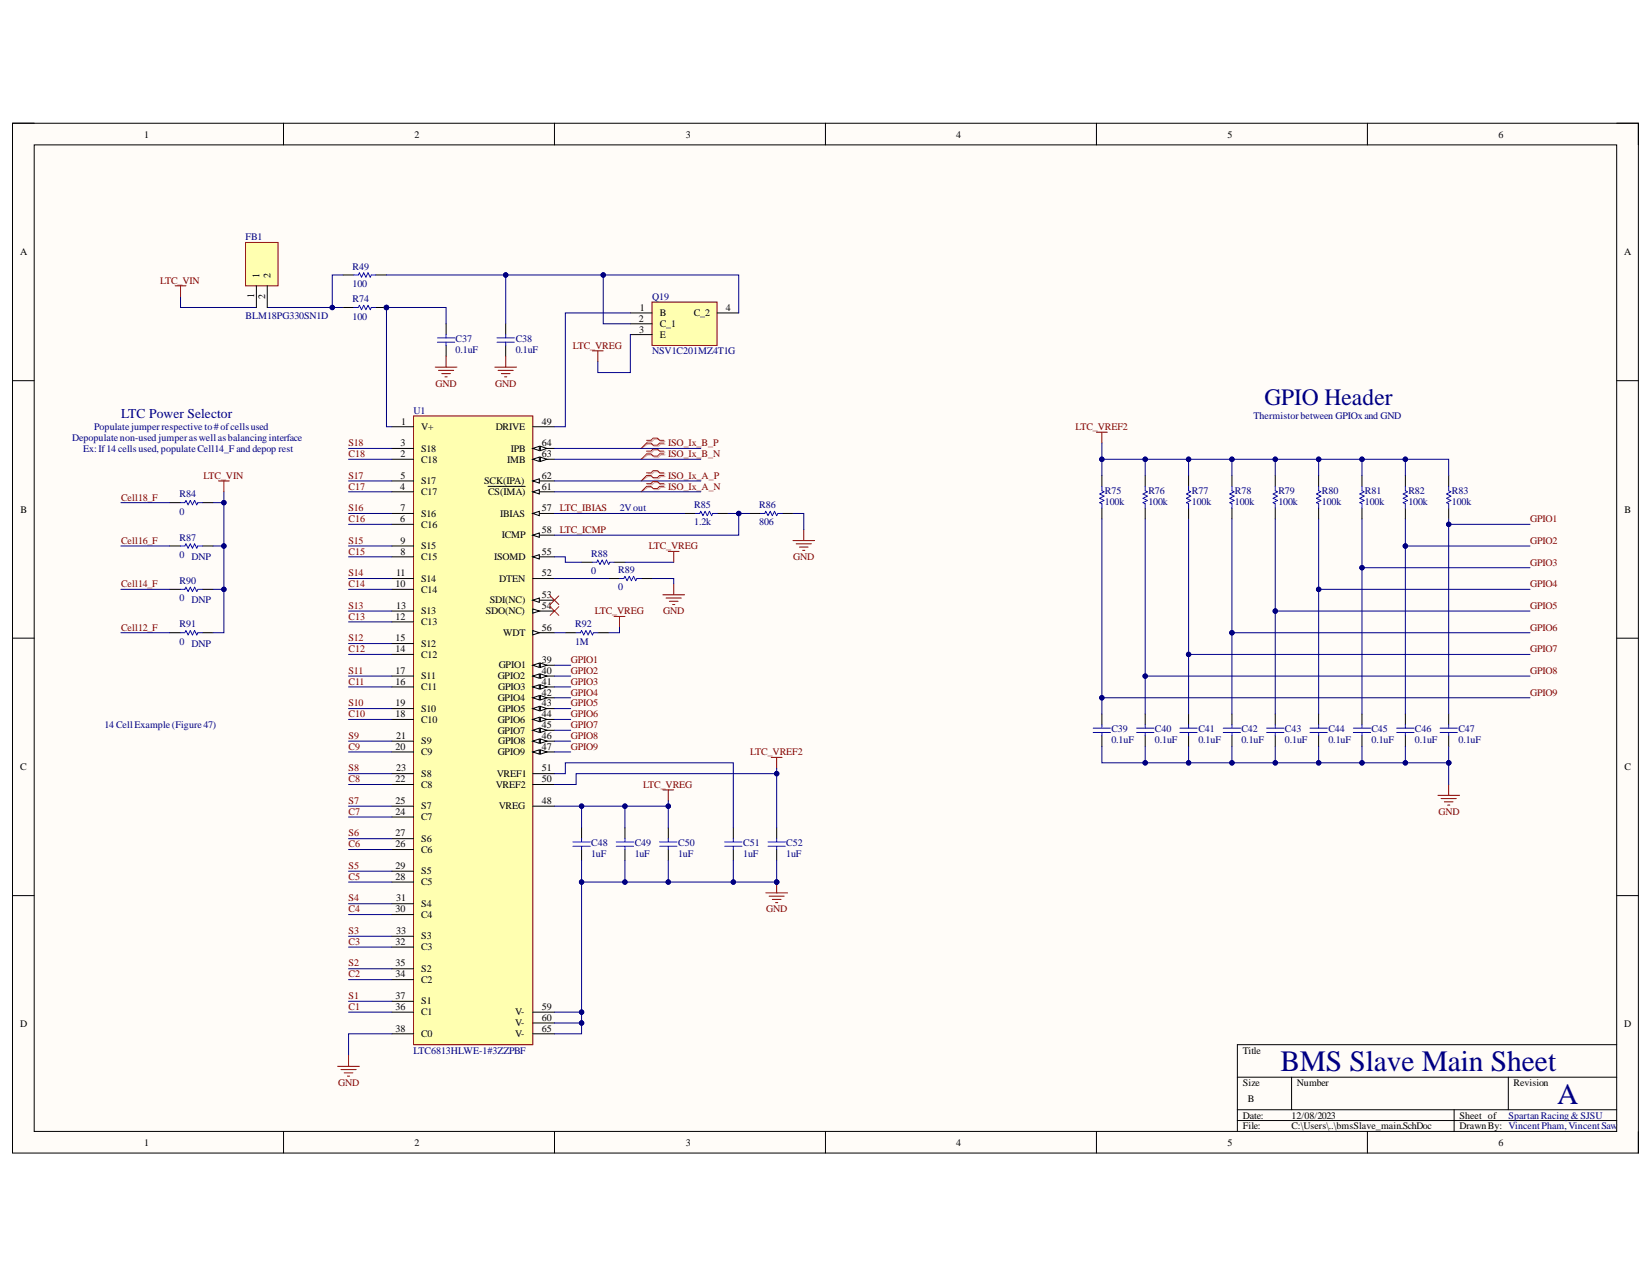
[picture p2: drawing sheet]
<svg xmlns="http://www.w3.org/2000/svg" width="279mm" height="216mm" viewBox="0 0 279 216" stroke-linecap="round" stroke-linejoin="round" font-family="sans-serif">
<path d="M2.1 20.8h275v174.1h-275z" fill-rule="evenodd" fill="#fffcf8"/>
<path d="M2.1 20.8h275v174.1h-275z" fill="none" stroke="#000" stroke-width=".17"/>
<path d="M5.8 24.5h267.6v166.8h-267.6z" fill-rule="evenodd" fill="#fffcf8"/>
<g fill="none" stroke="#000" stroke-width=".17">
<path d="M2.1 20.8h3.7M5.8 24.5h267.6v166.8h-267.6zM47.9 20.8v3.7M93.8 20.8v3.7M139.6 20.8v3.7M185.4 20.8v3.7M231.3 20.8v3.7M273.4 20.8h3.7v3.7M2.1 64.4h3.7M273.4 64.4h3.7M2.1 107.9h3.7M273.4 107.9h3.7"/>
<path d="M2.1 151.4h3.7M273.4 151.4h3.7M273.4 176.6h-64.1v14.7M48 191.3v3.6M93.8 191.3v3.6M139.6 191.3v3.6M185.4 191.3v3.6M209.3 182.1h64.1M209.3 187.6h64.1M209.3 189.4h64.1M218.4 182.1v5.5M231.3 191.3v3.6"/>
<path d="M245.9 187.6v3.7M255.1 182.1v5.5M277.1 191.3v3.6"/>
</g>
<path d="M69.9 70.3h20.2v106.3h-20.2z" fill-rule="evenodd" fill="#ffffb0"/>
<path d="M69.9 70.3h20.2v106.3h-20.2z" fill="none" stroke="#800000" stroke-width=".17"/>
<path d="M90.1 112.5h3.7" fill="none" stroke="#000" stroke-width=".17"/>
<path d="M90.1 112.5l1.1-.4v.7z" fill="#f8fcff"/>
<path d="M90.1 112.5l1.1-.4v.7z" fill="none" stroke="#000" stroke-width=".17"/>
<path d="M91.4 112.1l1.1 .4-1.1 .3z" fill="#f8fcff"/>
<path d="M90.1 114.3h3.7M91.4 112.1l1.1 .4-1.1 .3z" fill="none" stroke="#000" stroke-width=".17"/>
<path d="M90.1 114.3l1.1-.4v.8z" fill="#f8fcff"/>
<path d="M90.1 114.3l1.1-.4v.8z" fill="none" stroke="#000" stroke-width=".17"/>
<path d="M91.4 113.9l1.1 .4-1.1 .4z" fill="#f8fcff"/>
<path d="M90.1 116.1h3.7M91.4 113.9l1.1 .4-1.1 .4z" fill="none" stroke="#000" stroke-width=".17"/>
<path d="M90.1 116.1l1.1-.3v.7z" fill="#f8fcff"/>
<path d="M90.1 116.1l1.1-.3v.7z" fill="none" stroke="#000" stroke-width=".17"/>
<path d="M91.4 115.8l1.1 .3-1.1 .4z" fill="#f8fcff"/>
<path d="M90.1 118h3.7M91.4 115.8l1.1 .3-1.1 .4z" fill="none" stroke="#000" stroke-width=".17"/>
<path d="M90.1 118l1.1-.4v.7z" fill="#f8fcff"/>
<path d="M90.1 118l1.1-.4v.7z" fill="none" stroke="#000" stroke-width=".17"/>
<path d="M91.4 117.6l1.1 .4-1.1 .3z" fill="#f8fcff"/>
<path d="M90.1 119.8h3.7M91.4 117.6l1.1 .4-1.1 .3z" fill="none" stroke="#000" stroke-width=".17"/>
<path d="M90.1 119.8l1.1-.4v.8z" fill="#f8fcff"/>
<path d="M90.1 119.8l1.1-.4v.8z" fill="none" stroke="#000" stroke-width=".17"/>
<path d="M91.4 119.4l1.1 .4-1.1 .4z" fill="#f8fcff"/>
<path d="M91.4 119.4l1.1 .4-1.1 .4zM90.1 121.6h3.7" fill="none" stroke="#000" stroke-width=".17"/>
<path d="M90.1 121.6l1.1-.3v.7z" fill="#f8fcff"/>
<path d="M90.1 121.6l1.1-.3v.7z" fill="none" stroke="#000" stroke-width=".17"/>
<path d="M91.4 121.3l1.1 .3-1.1 .4z" fill="#f8fcff"/>
<path d="M90.1 123.5h3.7M91.4 121.3l1.1 .3-1.1 .4z" fill="none" stroke="#000" stroke-width=".17"/>
<path d="M90.1 123.5l1.1-.4v.7z" fill="#f8fcff"/>
<path d="M90.1 123.5l1.1-.4v.7z" fill="none" stroke="#000" stroke-width=".17"/>
<path d="M91.4 123.1l1.1 .4-1.1 .3z" fill="#f8fcff"/>
<path d="M90.1 125.3h3.7M91.4 123.1l1.1 .4-1.1 .3z" fill="none" stroke="#000" stroke-width=".17"/>
<path d="M90.1 125.3l1.1-.4v.8z" fill="#f8fcff"/>
<path d="M90.1 125.3l1.1-.4v.8z" fill="none" stroke="#000" stroke-width=".17"/>
<path d="M91.4 124.9l1.1 .4-1.1 .4z" fill="#f8fcff"/>
<path d="M90.1 127.1h3.7M91.4 124.9l1.1 .4-1.1 .4z" fill="none" stroke="#000" stroke-width=".17"/>
<path d="M90.1 127.1l1.1-.3v.7z" fill="#f8fcff"/>
<path d="M90.1 127.1l1.1-.3v.7z" fill="none" stroke="#000" stroke-width=".17"/>
<path d="M91.4 126.8l1.1 .3-1.1 .4z" fill="#f8fcff"/>
<g fill="none" stroke="#000" stroke-width=".17">
<path d="M66.3 77.7h3.6M66.3 99.6h3.6M66.3 94.1h3.6M66.3 88.6h3.6M66.3 83.1h3.6M90.1 83.1h3.7M66.3 116.1h3.6M66.3 110.6h3.6M66.3 105.1h3.6M66.3 132.6h3.6M66.3 138.1h3.6M66.3 127.1h3.6"/>
<path d="M66.3 121.6h3.6M90.1 130.8h3.7M90.1 132.6h3.7M91.4 126.8l1.1 .3-1.1 .4zM66.3 154.6h3.6M66.3 149.1h3.6M66.3 143.6h3.6M66.3 174.8h3.6M66.3 171.1h3.6M66.3 165.6h3.6M66.3 160.1h3.6"/>
</g>
<path d="M90.1 83.1l1.1-.3v.7z" fill="#f8fcff"/>
<path d="M90.1 72.1h3.7M82.5 82.2h6.3M90.1 83.1l1.1-.3v.7zM90.1 97.8h3.7M90.1 86.8h3.7" fill="none" stroke="#000" stroke-width=".17"/>
<path d="M90.1 86.8l1.1-.4v.8z" fill="#f8fcff"/>
<path d="M90.1 86.8l1.1-.4v.8zM90.1 90.5h3.7" fill="none" stroke="#000" stroke-width=".17"/>
<path d="M90.1 90.5l1.1-.4v.7z" fill="#f8fcff"/>
<path d="M90.1 77.7h3.7M90.1 90.5l1.1-.4v.7z" fill="none" stroke="#000" stroke-width=".17"/>
<path d="M90.1 77.7l1.1-.4v.7z" fill="#f8fcff"/>
<path d="M90.1 77.7l1.1-.4v.7z" fill="none" stroke="#000" stroke-width=".17"/>
<path d="M91.4 77.3l1.1 .4-1.1 .3z" fill="#f8fcff"/>
<path d="M90.1 75.8h3.7M91.4 77.3l1.1 .4-1.1 .3z" fill="none" stroke="#000" stroke-width=".17"/>
<path d="M90.1 75.8l1.1-.3v.7z" fill="#f8fcff"/>
<path d="M90.1 75.8l1.1-.3v.7z" fill="none" stroke="#000" stroke-width=".17"/>
<path d="M91.4 75.5l1.1 .3-1.1 .4z" fill="#f8fcff"/>
<path d="M91.4 75.5l1.1 .3-1.1 .4zM90.1 94.1h3.7" fill="none" stroke="#000" stroke-width=".17"/>
<path d="M90.1 94.1l1.1-.3v.7z" fill="#f8fcff"/>
<g fill="none" stroke="#000" stroke-width=".17">
<path d="M66.3 75.8h3.6M66.3 97.8h3.6M66.3 92.3h3.6M66.3 86.8h3.6M66.3 81.3h3.6M90.1 94.1l1.1-.3v.7zM90.1 81.3h3.7M66.3 119.8h3.6M66.3 114.3h3.6M66.3 108.8h3.6M66.3 103.3h3.6M66.3 136.3h3.6"/>
<path d="M66.3 130.8h3.6M66.3 125.3h3.6M66.3 158.3h3.6M66.3 152.8h3.6M66.3 147.3h3.6M66.3 141.8h3.6M66.3 169.3h3.6M66.3 163.8h3.6"/>
</g>
<path d="M90.1 81.3l1.1-.4v.8z" fill="#f8fcff"/>
<path d="M90.1 81.3l1.1-.4v.8zM90.1 101.5h3.7" fill="none" stroke="#000" stroke-width=".17"/>
<path d="M90.1 101.5l1.1-.4v.7z" fill="#f8fcff"/>
<path d="M90.1 101.5l1.1-.4v.7zM90.1 103.3h3.7" fill="none" stroke="#000" stroke-width=".17"/>
<path d="M90.1 102.9l1.1 .4-1.1 .4z" fill="#f8fcff"/>
<path d="M66.3 72.1h3.6M90.1 102.9l1.1 .4-1.1 .4zM90.1 107h3.7M90.1 136.3h3.7M90.1 171.1h3.7M90.1 173h3.7M90.1 174.8h3.7" fill="none" stroke="#000" stroke-width=".17"/>
<path d="M90.1 106.6l1.1 .4-1.1 .3z" fill="#f8fcff"/>
<path d="M90.1 106.6l1.1 .4-1.1 .3z" fill="none" stroke="#000" stroke-width=".17"/>
<path d="M129.5 151h3.7M130.1 151.5h2.5M130.6 152.1h1.5M131.2 152.6h.3M131.4 149.1v1.9" fill="none" stroke="#800000" stroke-width=".17"/>
<circle cx="131.4" cy="149.1" r=".36" fill="#000080"/>
<circle cx="131.4" cy="149.1" r=".36" fill="none" stroke="#000080" stroke-width=".17"/>
<path d="M185.4 73.1h1.9M186.4 73.1v1.8M130.4 128.1h1.9M131.4 128.1v1.8M243.2 134.5h3.7M243.7 135h2.6M244.3 135.6h1.5M244.8 136.1h.4M245 132.6v1.9" fill="none" stroke="#800000" stroke-width=".17"/>
<g fill="none" stroke="#000" stroke-width=".17">
<path d="M186.4 80.4v1.8M186.4 85.9v1.8M193.7 80.4v1.8M193.7 85.9v1.8M201 80.4v1.8M201 85.9v1.8M208.4 80.4v1.8M208.4 85.9v1.8M215.7 80.4v1.8M215.7 85.9v1.8M223 80.4v1.8M223 85.9v1.8"/>
<path d="M230.3 80.4v1.8M230.3 85.9v1.8M237.7 80.4v1.8M237.7 85.9v1.8M245 80.4v1.8M245 85.9v1.8M186.4 120.7v1.8M186.4 124.4v1.8M193.7 120.7v1.8M193.7 124.4v1.8M201 120.7v1.8M201 124.4v1.8"/>
<path d="M208.4 120.7v1.8M208.4 124.4v1.8M215.7 120.7v1.8M215.7 124.4v1.8M223 120.7v1.8M223 124.4v1.8M230.3 120.7v1.8M230.3 124.4v1.8M237.7 120.7v1.8M237.7 124.4v1.8M245 120.7v1.8M245 124.4v1.8"/>
</g>
<g fill="none" stroke="#00f" stroke-width=".17">
<path d="M186.4 82.2v.8l.3 .1-.7 .4 .7 .4-.7 .3 .7 .4-.7 .4 .4 .2v.7M193.7 82.2v.8l.4 .1-.8 .4 .8 .4-.8 .3 .8 .4-.8 .4 .4 .2v.7M201 82.2v.8l.4 .1-.7 .4 .7 .4-.7 .3 .7 .4-.7 .4 .3 .2v.7M208.4 82.2v.8l.3 .1-.7 .4 .7 .4-.7 .3 .7 .4-.7 .4 .4 .2v.7M215.7 82.2v.8l.4 .1-.8 .4 .8 .4-.8 .3 .8 .4-.8 .4 .4 .2v.7M223 82.2v.8l.4 .1-.8 .4 .8 .4-.8 .3 .8 .4-.8 .4 .4 .2v.7M230.3 82.2v.8l.4 .1-.7 .4 .7 .4-.7 .3 .7 .4-.7 .4 .3 .2v.7M237.7 82.2v.8l.4 .1-.8 .4 .8 .4-.8 .3 .8 .4-.8 .4 .4 .2v.7M245 82.2v.8l.4 .1-.7 .4 .7 .4-.7 .3 .7 .4-.7 .4 .3 .2v.7M184.9 123.8h2.9M184.9 123.1h2.9M186.4 122.5v.6"/>
<path d="M186.4 123.8v.6M192.2 123.8h3M192.2 123.1h3M193.7 122.5v.6M193.7 123.8v.6M199.6 123.8h2.9M199.6 123.1h2.9M201 122.5v.6M201 123.8v.6M206.9 123.8h2.9M206.9 123.1h2.9M208.4 122.5v.6"/>
<path d="M208.4 123.8v.6M214.2 123.8h3M214.2 123.1h3M215.7 122.5v.6M215.7 123.8v.6M221.5 123.8h3M221.5 123.1h3M223 122.5v.6M223 123.8v.6M228.9 123.8h2.9M228.9 123.1h2.9M230.3 122.5v.6"/>
<path d="M230.3 123.8v.6M236.2 123.8h3M236.2 123.1h3M237.7 122.5v.6M237.7 123.8v.6M243.6 123.8h2.9M243.6 123.1h2.9M245 122.5v.6M245 123.8v.6"/>
</g>
<path d="M109.5 74.6h.8l.3-.3h.8l.3 .3h.8M109.5 76.5h.8l.3-.4h.8l.3 .4h.8M112.5 75.1h-.8l-.3 .4h-.8l-.3-.4h-.8l-1.1 .7M112.5 76.9h-.8l-.3 .4h-.8l-.3-.4h-.8l-1.1 .8M109.5 80.1h.8l.3-.3h.8l.3 .3h.8M109.5 82h.8l.3-.4h.8l.3 .4h.8M112.5 80.6h-.8l-.3 .3h-.8l-.3-.3h-.8l-1.1 .7M112.5 82.4h-.8l-.3 .4h-.8l-.3-.4h-.8l-1.1 .7" fill="none" stroke="#d0a19e" stroke-width=".17"/>
<path d="M109.4 74.4h.7l.4-.3h.7l.4 .3h.7M109.4 76.3h.7l.4-.4h.7l.4 .4h.7M109.4 79.9h.7l.4-.3h.7l.4 .3h.7M112.3 74.9h-.7l-.4 .4h-.7l-.4-.4h-.7l-1 .9M112.3 76.7h-.7l-.4 .4h-.7l-.4-.4h-.7l-1 1M109.4 81.8h.7l.4-.4h.7l.4 .4h.7M112.3 80.4h-.7l-.4 .4h-.7l-.4-.4h-.7l-1 .9M112.3 82.2h-.7l-.4 .4h-.7l-.4-.4h-.7l-1 .9" fill="none" stroke="#f00" stroke-width=".17"/>
<path d="M110.3 51.1h11v7.3h-11z" fill-rule="evenodd" fill="#ffffb0"/>
<g fill="none" stroke="#800000" stroke-width=".17">
<path d="M100.2 59.3h1.8M101.1 59.3v1.9M110.3 51.1h11v7.3h-11zM73.6 62.1h3.7M74.2 62.6h2.5M74.7 63.2h1.5M75.3 63.7h.3M75.4 60.2v1.9M113 93.2h1.9M113.9 93.2v1.9M113.9 98.7v1.9M134.1 91.4h3.7"/>
<path d="M134.7 91.9h2.5M135.2 92.5h1.5M135.8 93h.3M135.9 89.6v1.8M103.9 104.2h1.8M104.8 104.2v1.9M112.1 100.6h3.7M112.7 101.1h2.5M113.2 101.7h1.5M113.8 102.2h.3M112.1 133.5h1.8M113 133.5v1.9"/>
</g>
<g fill="none" stroke="#000" stroke-width=".17">
<path d="M75.4 54.7v1.9M75.4 58.4v1.8M106.6 52.9h3.7M106.6 54.7h3.7M106.6 56.6h3.7M121.3 52.9h3.6M98.4 95.1h1.8M102.9 97.8h1.9M103.9 95.1h1.8M108.4 97.8h1.9M115.8 86.8h1.8M121.3 86.8h1.8"/>
<path d="M126.8 86.8h1.8M132.3 86.8h1.8M95.6 107h1.8M101.1 107h1.8M98.4 140v1.8M105.7 140v1.8M113 140v1.8M124 140v1.8M131.4 140v1.8M98.4 143.6v1.9M105.7 143.6v1.9M113 143.6v1.9"/>
<path d="M124 143.6v1.9M131.4 143.6v1.9"/>
</g>
<g fill="none" stroke="#00f" stroke-width=".17">
<path d="M74 57.9h2.9M74 57.1h2.9M75.4 56.6v.5M75.4 57.9v.5M100.2 95.1h.7l.2-.4 .4 .7 .3-.7 .4 .7 .4-.7 .3 .7 .2-.3h.8M104.8 97.8h.7l.2-.4 .4 .8 .3-.8 .4 .8 .4-.8 .3 .8 .2-.4h.7M117.6 86.8h.7l.2-.4 .4 .8 .4-.8 .3 .8 .4-.8 .4 .8 .1-.4h.8M128.6 86.8h.7l.2-.4 .4 .8 .4-.8 .3 .8 .4-.8 .4 .8 .1-.4h.8M97.4 107h.8l.2-.4 .3 .7 .4-.7 .4 .7 .3-.7 .4 .7 .2-.3h.7M96.9 143.1h2.9M96.9 142.3h2.9M98.4 141.8v.5"/>
<path d="M98.4 143.1v.5M104.2 143.1h3M104.2 142.3h3M105.7 141.8v.5M105.7 143.1v.5M111.6 143.1h2.9M111.6 142.3h2.9M113 141.8v.5M113 143.1v.5M122.6 143.1h2.9M122.6 142.3h2.9M124 141.8v.5"/>
<path d="M124 143.1v.5M129.9 143.1h2.9M129.9 142.3h2.9M131.4 141.8v.5M131.4 143.1v.5"/>
</g>
<path d="M93 100.7l1.5 1.5M93 102.6l1.5 1.4M94.5 100.7l-1.5 1.5M94.5 102.6l-1.5 1.4" fill="none" stroke="#f00" stroke-width=".17"/>
<circle cx="65.4" cy="52" r=".37" fill="#000080"/>
<circle cx="65.4" cy="52" r=".37" fill="none" stroke="#000080" stroke-width=".17"/>
<path d="M63.5 52h1.9" fill="none" stroke="#000" stroke-width=".17"/>
<circle cx="65.4" cy="52" r=".37" fill="#000080"/>
<g fill="none" stroke="#000080" stroke-width=".17">
<path d="M58.9 75.8h7.4M58.9 77.7h7.4M58.9 99.6h7.4M58.9 94.1h7.4M58.9 83.1h7.4M58.9 97.8h7.4M58.9 92.3h7.4M58.9 86.8h7.4M58.9 81.3h7.4M58.9 88.6h7.4M58.9 108.8h7.4M58.9 110.6h7.4"/>
<path d="M58.9 114.3h7.4M58.9 116.1h7.4M58.9 119.8h7.4M58.9 103.3h7.4M58.9 105.1h7.4M93.8 114.3h2.7M93.8 116.1h2.7M93.8 119.8h2.7M93.8 112.5h2.7M93.8 118h2.7M58.9 121.6h7.4M58.9 125.3h7.4"/>
<path d="M58.9 127.1h7.4M58.9 130.8h7.4M58.9 132.6h7.4M58.9 136.3h7.4M58.9 138.1h7.4M93.8 121.6h2.7M93.8 125.3h2.7M93.8 127.1h2.7M93.8 123.5h2.7M193.7 126.2v2.8M58.9 141.8h7.4M58.9 143.6h7.4"/>
<path d="M58.9 147.3h7.4M58.9 149.1h7.4M58.9 152.8h7.4M58.9 154.6h7.4M58.9 158.3h7.4M58.9 160.1h7.4M58.9 163.8h7.4M58.9 165.6h7.4M58.9 171.1h7.4M58.9 169.3h7.4"/>
<circle cx="65.4" cy="52" r=".37"/>
</g>
<path d="M58 52h1.9M58 46.5h1.9M63.5 46.5h1.9M85.5 54.7v1.9M85.5 58.4v1.8" fill="none" stroke="#000" stroke-width=".17"/>
<path d="M59.9 52h.7l.2-.4 .3 .8 .4-.8 .4 .8 .3-.8 .4 .8 .2-.4h.7M59.9 46.5h.7l.2-.4 .3 .8 .4-.8 .4 .8 .3-.8 .4 .8 .2-.4h.7M84.1 57.9h2.9M84.1 57.1h2.9M85.5 56.6v.5M85.5 57.9v.5" fill="none" stroke="#00f" stroke-width=".17"/>
<path d="M83.7 62.1h3.7M84.2 62.6h2.6M84.8 63.2h1.5M85.3 63.7h.4M85.5 60.2v1.9" fill="none" stroke="#800000" stroke-width=".17"/>
<circle cx="193.7" cy="129" r=".37" fill="#000080"/>
<g fill="none" stroke="#000080" stroke-width=".17">
<path d="M201 126.2v2.8"/>
<circle cx="193.7" cy="129" r=".37"/>
</g>
<circle cx="201" cy="129" r=".37" fill="#000080"/>
<g fill="none" stroke="#000080" stroke-width=".17">
<path d="M208.4 126.2v2.8"/>
<circle cx="201" cy="129" r=".37"/>
</g>
<circle cx="208.3" cy="129" r=".37" fill="#000080"/>
<g fill="none" stroke="#000080" stroke-width=".17">
<path d="M215.7 126.2v2.8"/>
<circle cx="208.3" cy="129" r=".37"/>
</g>
<circle cx="215.7" cy="129" r=".36" fill="#000080"/>
<g fill="none" stroke="#000080" stroke-width=".17">
<path d="M223 126.2v2.8"/>
<circle cx="215.7" cy="129" r=".36"/>
</g>
<circle cx="223" cy="129" r=".37" fill="#000080"/>
<g fill="none" stroke="#000080" stroke-width=".17">
<path d="M230.3 126.2v2.8"/>
<circle cx="223" cy="129" r=".37"/>
</g>
<circle cx="230.4" cy="129" r=".36" fill="#000080"/>
<g fill="none" stroke="#000080" stroke-width=".17">
<path d="M237.7 126.2v2.8"/>
<circle cx="230.4" cy="129" r=".36"/>
</g>
<circle cx="237.7" cy="129" r=".37" fill="#000080"/>
<g fill="none" stroke="#000080" stroke-width=".17">
<path d="M245 126.2v2.8"/>
<circle cx="237.7" cy="129" r=".37"/>
</g>
<circle cx="245" cy="129" r=".36" fill="#000080"/>
<g fill="none" stroke="#000080" stroke-width=".17">
<path d="M186.4 74.9v2.8"/>
<circle cx="245" cy="129" r=".36"/>
</g>
<circle cx="186.4" cy="77.7" r=".37" fill="#000080"/>
<g fill="none" stroke="#000080" stroke-width=".17">
<path d="M193.7 77.7v2.7"/>
<circle cx="186.4" cy="77.7" r=".37"/>
</g>
<circle cx="193.7" cy="77.7" r=".37" fill="#000080"/>
<g fill="none" stroke="#000080" stroke-width=".17">
<path d="M201 77.7v2.7"/>
<circle cx="193.7" cy="77.7" r=".37"/>
</g>
<circle cx="201" cy="77.7" r=".37" fill="#000080"/>
<g fill="none" stroke="#000080" stroke-width=".17">
<path d="M208.4 77.7v2.7"/>
<circle cx="201" cy="77.7" r=".37"/>
</g>
<circle cx="208.4" cy="77.7" r=".37" fill="#000080"/>
<g fill="none" stroke="#000080" stroke-width=".17">
<path d="M215.7 77.7v2.7"/>
<circle cx="208.4" cy="77.7" r=".37"/>
</g>
<circle cx="215.7" cy="77.7" r=".37" fill="#000080"/>
<g fill="none" stroke="#000080" stroke-width=".17">
<path d="M223 77.7v2.7"/>
<circle cx="215.7" cy="77.7" r=".37"/>
</g>
<circle cx="223" cy="77.7" r=".37" fill="#000080"/>
<g fill="none" stroke="#000080" stroke-width=".17">
<path d="M230.3 77.7v2.7"/>
<circle cx="223" cy="77.7" r=".37"/>
</g>
<circle cx="230.4" cy="77.7" r=".37" fill="#000080"/>
<g fill="none" stroke="#000080" stroke-width=".17">
<path d="M237.7 77.7v2.7"/>
<circle cx="230.4" cy="77.7" r=".37"/>
</g>
<circle cx="237.7" cy="77.7" r=".37" fill="#000080"/>
<g fill="none" stroke="#000080" stroke-width=".17">
<path d="M93.8 77.7h24.7M93.8 75.8h24.7M93.8 83.1h24.7M93.8 81.3h24.7M186.4 118h72.4"/>
<circle cx="237.7" cy="77.7" r=".37"/>
</g>
<circle cx="186.4" cy="118" r=".37" fill="#000080"/>
<g fill="none" stroke="#000080" stroke-width=".17">
<path d="M193.7 114.3h65.1"/>
<circle cx="186.4" cy="118" r=".37"/>
</g>
<circle cx="193.7" cy="114.3" r=".37" fill="#000080"/>
<g fill="none" stroke="#000080" stroke-width=".17">
<path d="M201 110.6h57.8"/>
<circle cx="193.7" cy="114.3" r=".37"/>
</g>
<circle cx="201" cy="110.6" r=".37" fill="#000080"/>
<g fill="none" stroke="#000080" stroke-width=".17">
<path d="M208.4 107h50.4"/>
<circle cx="201" cy="110.6" r=".37"/>
</g>
<circle cx="208.4" cy="107" r=".37" fill="#000080"/>
<g fill="none" stroke="#000080" stroke-width=".17">
<path d="M215.7 103.3h43.1"/>
<circle cx="208.4" cy="107" r=".37"/>
</g>
<circle cx="215.7" cy="103.3" r=".37" fill="#000080"/>
<g fill="none" stroke="#000080" stroke-width=".17">
<path d="M223 99.6h35.8"/>
<circle cx="215.7" cy="103.3" r=".37"/>
</g>
<circle cx="223" cy="99.6" r=".37" fill="#000080"/>
<g fill="none" stroke="#000080" stroke-width=".17">
<path d="M230.3 96h28.5"/>
<circle cx="223" cy="99.6" r=".37"/>
</g>
<circle cx="230.4" cy="96" r=".36" fill="#000080"/>
<g fill="none" stroke="#000080" stroke-width=".17">
<path d="M237.7 92.3h21.1"/>
<circle cx="230.4" cy="96" r=".36"/>
</g>
<circle cx="237.7" cy="92.3" r=".37" fill="#000080"/>
<g fill="none" stroke="#000080" stroke-width=".17">
<path d="M245 88.6h13.8"/>
<circle cx="237.7" cy="92.3" r=".37"/>
</g>
<circle cx="245" cy="88.6" r=".36" fill="#000080"/>
<g fill="none" stroke="#000080" stroke-width=".17">
<path d="M245 129v3.6"/>
<circle cx="245" cy="88.6" r=".36"/>
</g>
<circle cx="245" cy="129" r=".36" fill="#000080"/>
<g fill="none" stroke="#000080" stroke-width=".17">
<path d="M106.6 52.9h-11v19.2h-1.8M93.8 86.8h22M134.1 86.8h1.8v2.8M124 145.5v3.6"/>
<circle cx="245" cy="129" r=".36"/>
</g>
<circle cx="124" cy="149.1" r=".36" fill="#000080"/>
<g fill="none" stroke="#000080" stroke-width=".17">
<path d="M131.4 145.5v3.6"/>
<circle cx="124" cy="149.1" r=".36"/>
</g>
<circle cx="131.4" cy="149.1" r=".36" fill="#000080"/>
<g fill="none" stroke="#000080" stroke-width=".17">
<path d="M98.4 136.3v3.7"/>
<circle cx="131.4" cy="149.1" r=".36"/>
</g>
<circle cx="98.4" cy="136.3" r=".37" fill="#000080"/>
<g fill="none" stroke="#000080" stroke-width=".17">
<path d="M98.4 145.5v3.6"/>
<circle cx="98.4" cy="136.3" r=".37"/>
</g>
<circle cx="98.4" cy="149.1" r=".37" fill="#000080"/>
<g fill="none" stroke="#000080" stroke-width=".17">
<path d="M93.8 171.1h4.6"/>
<circle cx="98.4" cy="149.1" r=".37"/>
</g>
<circle cx="98.4" cy="171.1" r=".37" fill="#000080"/>
<g fill="none" stroke="#000080" stroke-width=".17">
<path d="M93.8 173h4.6"/>
<circle cx="98.4" cy="171.1" r=".37"/>
</g>
<circle cx="98.4" cy="173" r=".37" fill="#000080"/>
<g fill="none" stroke="#000080" stroke-width=".17">
<path d="M105.7 145.5v3.6"/>
<circle cx="98.4" cy="173" r=".37"/>
</g>
<circle cx="105.7" cy="149.1" r=".37" fill="#000080"/>
<g fill="none" stroke="#000080" stroke-width=".17">
<path d="M113 145.5v3.6"/>
<circle cx="105.7" cy="149.1" r=".37"/>
</g>
<circle cx="113" cy="149.1" r=".37" fill="#000080"/>
<g fill="none" stroke="#000080" stroke-width=".17">
<path d="M105.7 136.3v3.7"/>
<circle cx="113" cy="149.1" r=".37"/>
</g>
<circle cx="105.7" cy="136.3" r=".37" fill="#000080"/>
<g fill="none" stroke="#000080" stroke-width=".17">
<path d="M131.4 130.8h-34v1.8h-3.6"/>
<circle cx="105.7" cy="136.3" r=".37"/>
</g>
<circle cx="131.4" cy="130.8" r=".37" fill="#000080"/>
<g fill="none" stroke="#000080" stroke-width=".17">
<path d="M93.8 130.8h1.8v-1.8h28.4v11M113 135.4v.9"/>
<circle cx="131.4" cy="130.8" r=".37"/>
</g>
<circle cx="113" cy="136.3" r=".37" fill="#000080"/>
<g fill="none" stroke="#000080" stroke-width=".17">
<path d="M106.6 56.6v6.4h-5.5v-1.8M124.9 86.8v3.7h-31.1M93.8 107h1.8M104.8 106.1v.9h-1.9"/>
<circle cx="113" cy="136.3" r=".37"/>
</g>
<circle cx="124.9" cy="86.8" r=".37" fill="#000080"/>
<g fill="none" stroke="#000080" stroke-width=".17">
<path d="M30.5 50.2v1.8h12.9M93.8 94.1h1.8v1h2.8M93.8 97.8h9.1M105.7 95.1h8.2M110.3 97.8h3.6v.9M186.4 126.2v2.8h58.6"/>
<circle cx="124.9" cy="86.8" r=".37"/>
</g>
<circle cx="245" cy="129" r=".36" fill="#000080"/>
<circle cx="245" cy="129" r=".36" fill="none" stroke="#000080" stroke-width=".17"/>
<circle cx="237.7" cy="129" r=".37" fill="#000080"/>
<circle cx="237.7" cy="129" r=".37" fill="none" stroke="#000080" stroke-width=".17"/>
<circle cx="230.4" cy="129" r=".36" fill="#000080"/>
<circle cx="230.4" cy="129" r=".36" fill="none" stroke="#000080" stroke-width=".17"/>
<circle cx="223" cy="129" r=".37" fill="#000080"/>
<circle cx="223" cy="129" r=".37" fill="none" stroke="#000080" stroke-width=".17"/>
<circle cx="215.7" cy="129" r=".36" fill="#000080"/>
<circle cx="215.7" cy="129" r=".36" fill="none" stroke="#000080" stroke-width=".17"/>
<circle cx="208.3" cy="129" r=".37" fill="#000080"/>
<circle cx="208.3" cy="129" r=".37" fill="none" stroke="#000080" stroke-width=".17"/>
<circle cx="201" cy="129" r=".37" fill="#000080"/>
<circle cx="201" cy="129" r=".37" fill="none" stroke="#000080" stroke-width=".17"/>
<circle cx="193.7" cy="129" r=".37" fill="#000080"/>
<g fill="none" stroke="#000080" stroke-width=".17">
<path d="M186.4 87.7v33"/>
<circle cx="193.7" cy="129" r=".37"/>
</g>
<circle cx="186.4" cy="118" r=".37" fill="#000080"/>
<g fill="none" stroke="#000080" stroke-width=".17">
<path d="M186.4 80.4v-2.7h58.6v2.7"/>
<circle cx="186.4" cy="118" r=".37"/>
</g>
<circle cx="237.7" cy="77.7" r=".37" fill="#000080"/>
<circle cx="237.7" cy="77.7" r=".37" fill="none" stroke="#000080" stroke-width=".17"/>
<circle cx="230.4" cy="77.7" r=".37" fill="#000080"/>
<circle cx="230.4" cy="77.7" r=".37" fill="none" stroke="#000080" stroke-width=".17"/>
<circle cx="223" cy="77.7" r=".37" fill="#000080"/>
<circle cx="223" cy="77.7" r=".37" fill="none" stroke="#000080" stroke-width=".17"/>
<circle cx="215.7" cy="77.7" r=".37" fill="#000080"/>
<circle cx="215.7" cy="77.7" r=".37" fill="none" stroke="#000080" stroke-width=".17"/>
<circle cx="208.4" cy="77.7" r=".37" fill="#000080"/>
<circle cx="208.4" cy="77.7" r=".37" fill="none" stroke="#000080" stroke-width=".17"/>
<circle cx="201" cy="77.7" r=".37" fill="#000080"/>
<circle cx="201" cy="77.7" r=".37" fill="none" stroke="#000080" stroke-width=".17"/>
<circle cx="193.7" cy="77.7" r=".37" fill="#000080"/>
<circle cx="193.7" cy="77.7" r=".37" fill="none" stroke="#000080" stroke-width=".17"/>
<circle cx="186.4" cy="77.7" r=".37" fill="#000080"/>
<g fill="none" stroke="#000080" stroke-width=".17">
<path d="M193.7 87.7v33"/>
<circle cx="186.4" cy="77.7" r=".37"/>
</g>
<circle cx="193.7" cy="114.3" r=".37" fill="#000080"/>
<g fill="none" stroke="#000080" stroke-width=".17">
<path d="M201 87.7v33"/>
<circle cx="193.7" cy="114.3" r=".37"/>
</g>
<circle cx="201" cy="110.6" r=".37" fill="#000080"/>
<g fill="none" stroke="#000080" stroke-width=".17">
<path d="M208.4 87.7v33"/>
<circle cx="201" cy="110.6" r=".37"/>
</g>
<circle cx="208.4" cy="107" r=".37" fill="#000080"/>
<g fill="none" stroke="#000080" stroke-width=".17">
<path d="M215.7 87.7v33"/>
<circle cx="208.4" cy="107" r=".37"/>
</g>
<circle cx="215.7" cy="103.3" r=".37" fill="#000080"/>
<g fill="none" stroke="#000080" stroke-width=".17">
<path d="M223 87.7v33"/>
<circle cx="215.7" cy="103.3" r=".37"/>
</g>
<circle cx="223" cy="99.6" r=".37" fill="#000080"/>
<g fill="none" stroke="#000080" stroke-width=".17">
<path d="M230.3 87.7v33"/>
<circle cx="223" cy="99.6" r=".37"/>
</g>
<circle cx="230.4" cy="96" r=".36" fill="#000080"/>
<g fill="none" stroke="#000080" stroke-width=".17">
<path d="M237.7 87.7v33"/>
<circle cx="230.4" cy="96" r=".36"/>
</g>
<circle cx="237.7" cy="92.3" r=".37" fill="#000080"/>
<g fill="none" stroke="#000080" stroke-width=".17">
<path d="M245 87.7v33"/>
<circle cx="237.7" cy="92.3" r=".37"/>
</g>
<circle cx="245" cy="88.6" r=".36" fill="#000080"/>
<g fill="none" stroke="#000080" stroke-width=".17">
<path d="M65.4 52h10v2.7"/>
<circle cx="245" cy="88.6" r=".36"/>
</g>
<circle cx="65.4" cy="52" r=".37" fill="#000080"/>
<g fill="none" stroke="#000080" stroke-width=".17">
<path d="M65.4 52v20.1h.9"/>
<circle cx="65.4" cy="52" r=".37"/>
</g>
<circle cx="65.4" cy="52" r=".37" fill="#000080"/>
<g fill="none" stroke="#000080" stroke-width=".17">
<path d="M58 46.5h-1.8v5.5"/>
<circle cx="65.4" cy="52" r=".37"/>
</g>
<circle cx="56.2" cy="52" r=".37" fill="#000080"/>
<g fill="none" stroke="#000080" stroke-width=".17">
<path d="M65.4 46.5h20.1v8.2"/>
<circle cx="56.2" cy="52" r=".37"/>
</g>
<circle cx="85.5" cy="46.5" r=".37" fill="#000080"/>
<g fill="none" stroke="#000080" stroke-width=".17">
<path d="M85.5 46.5h16.5"/>
<circle cx="85.5" cy="46.5" r=".37"/>
</g>
<circle cx="85.5" cy="46.5" r=".37" fill="#000080"/>
<circle cx="85.5" cy="46.5" r=".37" fill="none" stroke="#000080" stroke-width=".17"/>
<circle cx="102" cy="46.5" r=".37" fill="#000080"/>
<g fill="none" stroke="#000080" stroke-width=".17">
<path d="M124.9 52.9v-6.4h-22.9v8.2h4.6"/>
<circle cx="102" cy="46.5" r=".37"/>
</g>
<circle cx="102" cy="46.5" r=".37" fill="#000080"/>
<g fill="none" stroke="#000080" stroke-width=".17">
<path d="M131.4 149.1h-33v25.7h-4.6"/>
<circle cx="102" cy="46.5" r=".37"/>
</g>
<circle cx="131.4" cy="149.1" r=".36" fill="#000080"/>
<circle cx="131.4" cy="149.1" r=".36" fill="none" stroke="#000080" stroke-width=".17"/>
<circle cx="124" cy="149.1" r=".36" fill="#000080"/>
<circle cx="124" cy="149.1" r=".36" fill="none" stroke="#000080" stroke-width=".17"/>
<circle cx="113" cy="149.1" r=".37" fill="#000080"/>
<circle cx="113" cy="149.1" r=".37" fill="none" stroke="#000080" stroke-width=".17"/>
<circle cx="105.7" cy="149.1" r=".37" fill="#000080"/>
<circle cx="105.7" cy="149.1" r=".37" fill="none" stroke="#000080" stroke-width=".17"/>
<circle cx="98.4" cy="149.1" r=".37" fill="#000080"/>
<circle cx="98.4" cy="149.1" r=".37" fill="none" stroke="#000080" stroke-width=".17"/>
<circle cx="98.4" cy="171.1" r=".37" fill="#000080"/>
<circle cx="98.4" cy="171.1" r=".37" fill="none" stroke="#000080" stroke-width=".17"/>
<circle cx="98.4" cy="173" r=".37" fill="#000080"/>
<g fill="none" stroke="#000080" stroke-width=".17">
<path d="M93.8 136.3h19.2v3.7"/>
<circle cx="98.4" cy="173" r=".37"/>
</g>
<circle cx="98.4" cy="136.3" r=".37" fill="#000080"/>
<circle cx="98.4" cy="136.3" r=".37" fill="none" stroke="#000080" stroke-width=".17"/>
<circle cx="105.7" cy="136.3" r=".37" fill="#000080"/>
<circle cx="105.7" cy="136.3" r=".37" fill="none" stroke="#000080" stroke-width=".17"/>
<circle cx="113" cy="136.3" r=".37" fill="#000080"/>
<g fill="none" stroke="#000080" stroke-width=".17">
<path d="M123.1 86.8h3.7"/>
<circle cx="113" cy="136.3" r=".37"/>
</g>
<circle cx="124.9" cy="86.8" r=".37" fill="#000080"/>
<g fill="none" stroke="#000080" stroke-width=".17">
<path d="M131.4 129.9v10.1"/>
<circle cx="124.9" cy="86.8" r=".37"/>
</g>
<circle cx="131.4" cy="130.8" r=".37" fill="#000080"/>
<g fill="none" stroke="#000080" stroke-width=".17">
<path d="M45.2 52h12.8"/>
<circle cx="131.4" cy="130.8" r=".37"/>
</g>
<circle cx="56.2" cy="52" r=".37" fill="#000080"/>
<g fill="none" stroke="#000080" stroke-width=".17">
<path d="M37.9 83.1v1.9h-1.9"/>
<circle cx="56.2" cy="52" r=".37"/>
</g>
<path d="M28.7 85h1.8M28.7 92.3h1.8M28.7 99.6h1.8M34.2 85h1.8M34.2 92.3h1.8M34.2 99.6h1.8M28.7 107h1.8M34.2 107h1.8" fill="none" stroke="#000" stroke-width=".17"/>
<path d="M30.5 85h.8l.1-.4 .4 .7 .4-.7 .3 .7 .4-.7 .4 .7 .2-.3h.7M30.5 92.3h.8l.1-.4 .4 .8 .4-.8 .3 .8 .4-.8 .4 .8 .2-.4h.7M30.5 99.6h.8l.1-.3 .4 .7 .4-.7 .3 .7 .4-.7 .4 .7 .2-.4h.7M30.5 107h.8l.1-.4 .4 .7 .4-.7 .3 .7 .4-.7 .4 .7 .2-.3h.7" fill="none" stroke="#00f" stroke-width=".17"/>
<circle cx="37.9" cy="85" r=".37" fill="#000080"/>
<g fill="none" stroke="#000080" stroke-width=".17">
<path d="M20.5 85h8.2M37.9 85v7.3h-1.9"/>
<circle cx="37.9" cy="85" r=".37"/>
</g>
<path d="M36.9 81.3h1.9M37.9 81.3v1.8" fill="none" stroke="#800000" stroke-width=".17"/>
<circle cx="37.9" cy="92.3" r=".37" fill="#000080"/>
<circle cx="37.9" cy="92.3" r=".37" fill="none" stroke="#000080" stroke-width=".17"/>
<circle cx="37.9" cy="85" r=".37" fill="#000080"/>
<g fill="none" stroke="#000080" stroke-width=".17">
<path d="M37.9 92.3v7.3h-1.9"/>
<circle cx="37.9" cy="85" r=".37"/>
</g>
<circle cx="37.9" cy="99.6" r=".37" fill="#000080"/>
<circle cx="37.9" cy="99.6" r=".37" fill="none" stroke="#000080" stroke-width=".17"/>
<circle cx="37.9" cy="92.3" r=".37" fill="#000080"/>
<g fill="none" stroke="#000080" stroke-width=".17">
<path d="M37.9 99.6v7.4h-1.9"/>
<circle cx="37.9" cy="92.3" r=".37"/>
</g>
<circle cx="37.9" cy="99.6" r=".37" fill="#000080"/>
<g fill="none" stroke="#000080" stroke-width=".17">
<path d="M20.5 99.6h8.2M20.5 92.3h8.2M20.5 107h8.2M66.3 174.8h-7.3v3.7"/>
<circle cx="37.9" cy="99.6" r=".37"/>
</g>
<path d="M29.6 48.3h1.8M30.5 48.3v1.9M59 178.5v1.8M57.1 180.3h3.7M57.7 180.8h2.5M58.2 181.4h1.5M58.8 181.9h.3" fill="none" stroke="#800000" stroke-width=".17"/>
<path d="M41.5 41h5.5v7.3h-5.5z" fill-rule="evenodd" fill="#ffffb0"/>
<path d="M41.5 41h5.5v7.3h-5.5z" fill="none" stroke="#800000" stroke-width=".17"/>
<path d="M43.4 48.3v3.7M45.2 48.3v3.7" fill="none" stroke="#000" stroke-width=".17"/>
<g font-size="5" fill="#000080">
<text x="216.6" y="181.1">BMS Slave Main Sheet</text>
<text x="263.3" y="186.6">A</text>
</g>
<text font-size="4" fill="#000080" x="213.9" y="68.5">GPIO Header</text>
<text font-size="2.3" fill="#000080" x="20.5" y="70.7">LTC Power Selector</text>
<g font-size="1.7">
<text x="24.4" y="23.3">1</text>
<text x="70.1" y="23.3">2</text>
<text x="116" y="23.3">3</text>
<text x="161.7" y="23.3">4</text>
<text x="207.6" y="23.3">5</text>
<text x="253.4" y="23.3">6</text>
<text x="3.4" y="43.1">A</text>
<text x="43.9" y="47" transform="rotate(-90 43.9 47)">1</text>
<text x="45.8" y="47" transform="rotate(-90 45.8 47)">2</text>
<text x="274.7" y="43.1">A</text>
<text x="43" y="50.4" transform="rotate(-90 43 50.4)">1</text>
<text x="44.8" y="50.6" transform="rotate(-90 44.8 50.6)">2</text>
<text x="108.2" y="52.5">1</text>
<text x="111.6" y="53.5">B</text>
<text x="117.3" y="53.5">C_2</text>
<text x="122.7" y="52.5">4</text>
<text x="108" y="54.4">2</text>
<text x="108.1" y="56.2">3</text>
<text x="111.6" y="55.3">C_1</text>
<text x="111.6" y="57.2">E</text>
<text x="67.8" y="71.8">1</text>
<text x="91.6" y="71.8">49</text>
<text x="67.8" y="77.3">2</text>
<text x="67.8" y="75.4">3</text>
<text x="71.2" y="76.4">S18</text>
<text x="71.2" y="72.7">V+</text>
<text x="83.8" y="72.7">DRIVE</text>
<text x="86.4" y="76.4">IPB</text>
<text x="91.6" y="77.3">63</text>
<text x="91.6" y="75.4">64</text>
<text x="67.7" y="82.8">4</text>
<text x="67.8" y="80.9">5</text>
<text x="71.2" y="83.7">C17</text>
<text x="71.2" y="78.2">C18</text>
<text x="71.2" y="81.9">S17</text>
<text x="81.9" y="81.9">SCK(IPA)</text>
<text x="82.6" y="83.7">CS(IMA)</text>
<text x="85.8" y="78.2">IMB</text>
<text x="91.6" y="82.8">61</text>
<text x="91.6" y="80.9">62</text>
<text x="3.5" y="86.7">B</text>
<text x="67.7" y="88.3">6</text>
<text x="67.8" y="86.4">7</text>
<text x="71.2" y="89.2">C16</text>
<text x="71.2" y="87.4">S16</text>
<text x="84.6" y="87.4">IBIAS</text>
<text x="91.6" y="86.4">57</text>
<text x="274.8" y="86.7">B</text>
<text x="67.8" y="93.8">8</text>
<text x="67.8" y="91.9">9</text>
<text x="71.2" y="94.7">C15</text>
<text x="71.2" y="92.9">S15</text>
<text x="83.6" y="94.7">ISOMD</text>
<text x="84.8" y="91">ICMP</text>
<text x="91.6" y="90.2">58</text>
<text x="91.6" y="93.8">55</text>
<text x="66.9" y="99.3">10</text>
<text x="67" y="97.4">11</text>
<text x="71.2" y="100.2">C14</text>
<text x="71.2" y="98.4">S14</text>
<text x="82.8" y="102">SDI(NC)</text>
<text x="84.4" y="98.4">DTEN</text>
<text x="91.6" y="97.4">52</text>
<text x="91.6" y="101.2">53</text>
<text x="66.9" y="104.8">12</text>
<text x="67" y="102.9">13</text>
<text x="71.2" y="105.7">C13</text>
<text x="71.2" y="103.9">S13</text>
<text x="82.1" y="103.9">SDO(NC)</text>
<text x="85.1" y="107.5">WDT</text>
<text x="91.6" y="102.9">54</text>
<text x="91.6" y="106.6">56</text>
<text x="66.9" y="110.3">14</text>
<text x="66.9" y="113.9">17</text>
<text x="66.9" y="108.4">15</text>
<text x="71.2" y="111.2">C12</text>
<text x="71.2" y="109.4">S12</text>
<text x="84.3" y="113">GPIO1</text>
<text x="91.6" y="112.1">39</text>
<text x="91.6" y="113.9">40</text>
<text x="66.9" y="115.8">16</text>
<text x="66.9" y="119.4">19</text>
<text x="71.2" y="116.7">C11</text>
<text x="71.2" y="114.9">S11</text>
<text x="84.2" y="114.9">GPIO2</text>
<text x="84.2" y="118.5">GPIO4</text>
<text x="84.3" y="116.7">GPIO3</text>
<text x="91.6" y="115.8">41</text>
<text x="91.6" y="117.6">42</text>
<text x="91.6" y="119.4">43</text>
<text x="66.9" y="121.3">18</text>
<text x="67" y="124.9">21</text>
<text x="71.2" y="122.2">C10</text>
<text x="71.2" y="125.8">S9</text>
<text x="71.2" y="120.4">S10</text>
<text x="84.2" y="122.2">GPIO6</text>
<text x="84.2" y="124.1">GPIO7</text>
<text x="84.3" y="120.4">GPIO5</text>
<text x="84.3" y="125.8">GPIO8</text>
<text x="91.6" y="121.3">44</text>
<text x="91.6" y="123.1">45</text>
<text x="91.6" y="124.9">46</text>
<text x="3.4" y="130.2">C</text>
<text x="66.9" y="126.8">20</text>
<text x="67" y="130.4">23</text>
<text x="71.2" y="127.7">C9</text>
<text x="71.2" y="131.3">S8</text>
<text x="84" y="131.3">VREF1</text>
<text x="84.2" y="127.7">GPIO9</text>
<text x="91.6" y="126.8">47</text>
<text x="91.6" y="130.4">51</text>
<text x="274.8" y="130.2">C</text>
<text x="66.9" y="137.8">24</text>
<text x="66.9" y="132.3">22</text>
<text x="66.9" y="135.9">25</text>
<text x="71.2" y="133.2">C8</text>
<text x="71.2" y="136.8">S7</text>
<text x="83.8" y="133.2">VREF2</text>
<text x="84.3" y="136.8">VREG</text>
<text x="91.6" y="132.3">50</text>
<text x="91.6" y="135.9">48</text>
<text x="66.9" y="143.3">26</text>
<text x="66.9" y="141.4">27</text>
<text x="71.2" y="138.7">C7</text>
<text x="71.2" y="142.3">S6</text>
<text x="66.9" y="148.8">28</text>
<text x="66.9" y="146.9">29</text>
<text x="71.2" y="149.7">C5</text>
<text x="71.2" y="144.2">C6</text>
<text x="71.2" y="147.8">S5</text>
<text x="66.9" y="154.3">30</text>
<text x="67" y="152.4">31</text>
<text x="71.2" y="155.2">C4</text>
<text x="71.2" y="153.3">S4</text>
<text x="66.9" y="159.8">32</text>
<text x="67" y="157.9">33</text>
<text x="71.2" y="160.7">C3</text>
<text x="71.2" y="158.8">S3</text>
<text x="66.9" y="165.3">34</text>
<text x="66.9" y="163.4">35</text>
<text x="71.2" y="166.2">C2</text>
<text x="71.2" y="164.3">S2</text>
<text x="3.4" y="173.7">D</text>
<text x="66.9" y="170.8">36</text>
<text x="66.9" y="168.9">37</text>
<text x="71.2" y="171.7">C1</text>
<text x="71.2" y="169.8">S1</text>
<text x="87.1" y="171.7">V-</text>
<text x="87.1" y="173.5">V-</text>
<text x="91.6" y="170.8">59</text>
<text x="91.6" y="172.6">60</text>
<text x="274.7" y="173.7">D</text>
<text x="66.9" y="174.4">38</text>
<text x="71.2" y="175.3">C0</text>
<text x="87.1" y="175.3">V-</text>
<text x="91.6" y="174.4">65</text>
<text x="210.2" y="178.1">Title</text>
<text x="210.2" y="183.6">Size</text>
<text x="219.4" y="183.6">Number</text>
<text x="256" y="183.6">Revision</text>
<text x="210.2" y="189.1">Date:</text>
<text x="210.2" y="190.9">File:</text>
<text x="211.1" y="186.3">B</text>
<text x="218.4" y="189.1">12/08/2023</text>
<text x="218.4" y="190.9">C:\Users\..\bmsSlave_main.SchDoc</text>
<text x="246.8" y="189.1">Sheet of</text>
<text x="246.8" y="190.9">DrawnBy: VincentPham,VincentSaw</text>
<text x="24.4" y="193.7">1</text>
<text x="70.1" y="193.7">2</text>
<text x="116" y="193.7">3</text>
<text x="161.7" y="193.7">4</text>
<text x="207.6" y="193.7">5</text>
<text x="253.4" y="193.7">6</text>
</g>
<g font-size="1.7" fill="#000080">
<text x="41.5" y="40.6">FB1</text>
<text x="59.6" y="45.6">R49</text>
<text x="41.5" y="53.9">BLM18PG330SN1D</text>
<text x="59.6" y="51.1">R74</text>
<text x="59.6" y="48.5">100</text>
<text x="110.3" y="50.7">Q19</text>
<text x="59.6" y="54">100</text>
<text x="77.1" y="59.7">0.1uF</text>
<text x="77.1" y="57.8">C37</text>
<text x="87.2" y="59.7">0.1uF</text>
<text x="87.2" y="57.8">C38</text>
<text x="110.3" y="59.9">NSV1C201MZ4T1G</text>
<text x="70" y="69.9">U1</text>
<text x="212" y="70.9">Thermistorbetween GPIOxand GND</text>
<text x="12.2" y="74.5">Depopulatenon-used jumperaswell asbalancing interface</text>
<text x="14" y="76.4">Ex:If14 cellsused, populateCell14_F and depop rest</text>
<text x="15.9" y="72.7">Populatejumperrespective to#ofcellsused</text>
<text x="186.9" y="83.6">R75</text>
<text x="194.2" y="83.6">R76</text>
<text x="201.6" y="83.6">R77</text>
<text x="208.9" y="83.6">R78</text>
<text x="216.2" y="83.6">R79</text>
<text x="223.6" y="83.6">R80</text>
<text x="230.9" y="83.6">R81</text>
<text x="238.2" y="83.6">R82</text>
<text x="245.6" y="83.6">R83</text>
<text x="30.4" y="87">0</text>
<text x="30.4" y="84.1">R84</text>
<text x="104.8" y="86.4">2Vout</text>
<text x="117.4" y="88.8">1.2k</text>
<text x="117.4" y="85.9">R85</text>
<text x="128.4" y="88.8">806</text>
<text x="128.4" y="85.9">R86</text>
<text x="186.9" y="85.3">100k</text>
<text x="194.2" y="85.3">100k</text>
<text x="201.6" y="85.3">100k</text>
<text x="208.9" y="85.3">100k</text>
<text x="216.2" y="85.3">100k</text>
<text x="223.6" y="85.3">100k</text>
<text x="230.9" y="85.3">100k</text>
<text x="238.2" y="85.3">100k</text>
<text x="245.6" y="85.3">100k</text>
<text x="30.4" y="94.3">0</text>
<text x="30.4" y="91.4">R87</text>
<text x="32.4" y="94.7">DNP</text>
<text x="100" y="94.1">R88</text>
<text x="30.4" y="101.7">0</text>
<text x="30.4" y="98.7">R90</text>
<text x="32.4" y="102">DNP</text>
<text x="100" y="97.1">0</text>
<text x="104.6" y="99.8">0</text>
<text x="104.6" y="96.9">R89</text>
<text x="30.4" y="106.1">R91</text>
<text x="97.3" y="106.1">R92</text>
<text x="30.4" y="109">0</text>
<text x="32.4" y="109.4">DNP</text>
<text x="97.3" y="109">1M</text>
<text x="17.7" y="123.1">14 Cell Example(Figure47)</text>
<text x="188" y="125.7">0.1uF</text>
<text x="188" y="123.8">C39</text>
<text x="195.3" y="125.7">0.1uF</text>
<text x="195.3" y="123.8">C40</text>
<text x="202.7" y="125.7">0.1uF</text>
<text x="202.7" y="123.8">C41</text>
<text x="210" y="125.7">0.1uF</text>
<text x="210" y="123.8">C42</text>
<text x="217.3" y="125.7">0.1uF</text>
<text x="217.3" y="123.8">C43</text>
<text x="224.7" y="125.7">0.1uF</text>
<text x="224.7" y="123.8">C44</text>
<text x="232" y="125.7">0.1uF</text>
<text x="232" y="123.8">C45</text>
<text x="239.3" y="125.7">0.1uF</text>
<text x="239.3" y="123.8">C46</text>
<text x="246.7" y="125.7">0.1uF</text>
<text x="246.7" y="123.8">C47</text>
<text x="100" y="143.1">C48</text>
<text x="107.3" y="143.1">C49</text>
<text x="114.7" y="143.1">C50</text>
<text x="125.7" y="143.1">C51</text>
<text x="133" y="143.1">C52</text>
<text x="100" y="145">1uF</text>
<text x="107.3" y="145">1uF</text>
<text x="114.7" y="145">1uF</text>
<text x="125.7" y="145">1uF</text>
<text x="133" y="145">1uF</text>
<text x="70" y="178.1">LTC6813HLWE-1#3ZZPBF</text>
<text x="255.1" y="189.1">Spartan Racing &amp; SJSU</text>
</g>
<g font-size="1.7" fill="#800000">
<text x="27.1" y="48">LTC_VIN</text>
<text x="96.9" y="58.9">LTC_VREG</text>
<text x="73.7" y="65.4">GND</text>
<text x="83.7" y="65.4">GND</text>
<text x="59" y="75.4">S18</text>
<text x="59" y="77.3">C18</text>
<text x="113" y="75.4">ISO_Ix_B_P</text>
<text x="113" y="77.3">ISO_Ix_B_N</text>
<text x="181.9" y="72.7">LTC_VREF2</text>
<text x="34.4" y="80.9">LTC_VIN</text>
<text x="59" y="82.8">C17</text>
<text x="59" y="80.9">S17</text>
<text x="113" y="80.9">ISO_Ix_A_P</text>
<text x="113" y="82.8">ISO_Ix_A_N</text>
<text x="20.5" y="84.7">Cell18_F</text>
<text x="59" y="86.4">S16</text>
<text x="59" y="88.3">C16</text>
<text x="94.7" y="86.4">LTC_IBIAS</text>
<text x="258.8" y="88.3">GPIO1</text>
<text x="20.5" y="91.9">Cell16_F</text>
<text x="59" y="93.8">C15</text>
<text x="59" y="91.9">S15</text>
<text x="94.7" y="90.2">LTC_ICMP</text>
<text x="109.7" y="92.9">LTC_VREG</text>
<text x="134.2" y="94.7">GND</text>
<text x="258.8" y="91.9">GPIO2</text>
<text x="258.8" y="95.7">GPIO3</text>
<text x="20.5" y="99.3">Cell14_F</text>
<text x="59" y="99.3">C14</text>
<text x="59" y="97.4">S14</text>
<text x="258.8" y="99.3">GPIO4</text>
<text x="20.5" y="106.6">Cell12_F</text>
<text x="59" y="104.8">C13</text>
<text x="59" y="102.9">S13</text>
<text x="100.6" y="103.9">LTC_VREG</text>
<text x="112.2" y="103.9">GND</text>
<text x="258.8" y="102.9">GPIO5</text>
<text x="258.8" y="106.6">GPIO6</text>
<text x="59" y="113.9">S11</text>
<text x="59" y="110.3">C12</text>
<text x="59" y="108.4">S12</text>
<text x="96.5" y="112.1">GPIO1</text>
<text x="96.5" y="113.9">GPIO2</text>
<text x="258.8" y="110.3">GPIO7</text>
<text x="258.8" y="113.9">GPIO8</text>
<text x="59" y="119.4">S10</text>
<text x="59" y="115.8">C11</text>
<text x="96.5" y="115.8">GPIO3</text>
<text x="96.5" y="117.6">GPIO4</text>
<text x="96.5" y="119.4">GPIO5</text>
<text x="258.8" y="117.6">GPIO9</text>
<text x="59" y="124.9">S9</text>
<text x="59" y="121.3">C10</text>
<text x="96.5" y="121.3">GPIO6</text>
<text x="96.5" y="123.1">GPIO7</text>
<text x="96.5" y="124.9">GPIO8</text>
<text x="59" y="130.4">S8</text>
<text x="59" y="126.8">C9</text>
<text x="96.5" y="126.8">GPIO9</text>
<text x="126.9" y="127.7">LTC_VREF2</text>
<text x="59" y="137.8">C7</text>
<text x="59" y="135.9">S7</text>
<text x="59" y="132.3">C8</text>
<text x="108.8" y="133.2">LTC_VREG</text>
<text x="243.3" y="137.8">GND</text>
<text x="59" y="143.3">C6</text>
<text x="59" y="141.4">S6</text>
<text x="59" y="148.8">C5</text>
<text x="59" y="146.9">S5</text>
<text x="59" y="154.3">C4</text>
<text x="59" y="152.4">S4</text>
<text x="129.6" y="154.3">GND</text>
<text x="59" y="159.8">C3</text>
<text x="59" y="157.9">S3</text>
<text x="59" y="163.4">S2</text>
<text x="59" y="165.3">C2</text>
<text x="59" y="170.8">C1</text>
<text x="59" y="168.9">S1</text>
<text x="57.2" y="183.6">GND</text>
</g>
</svg>
